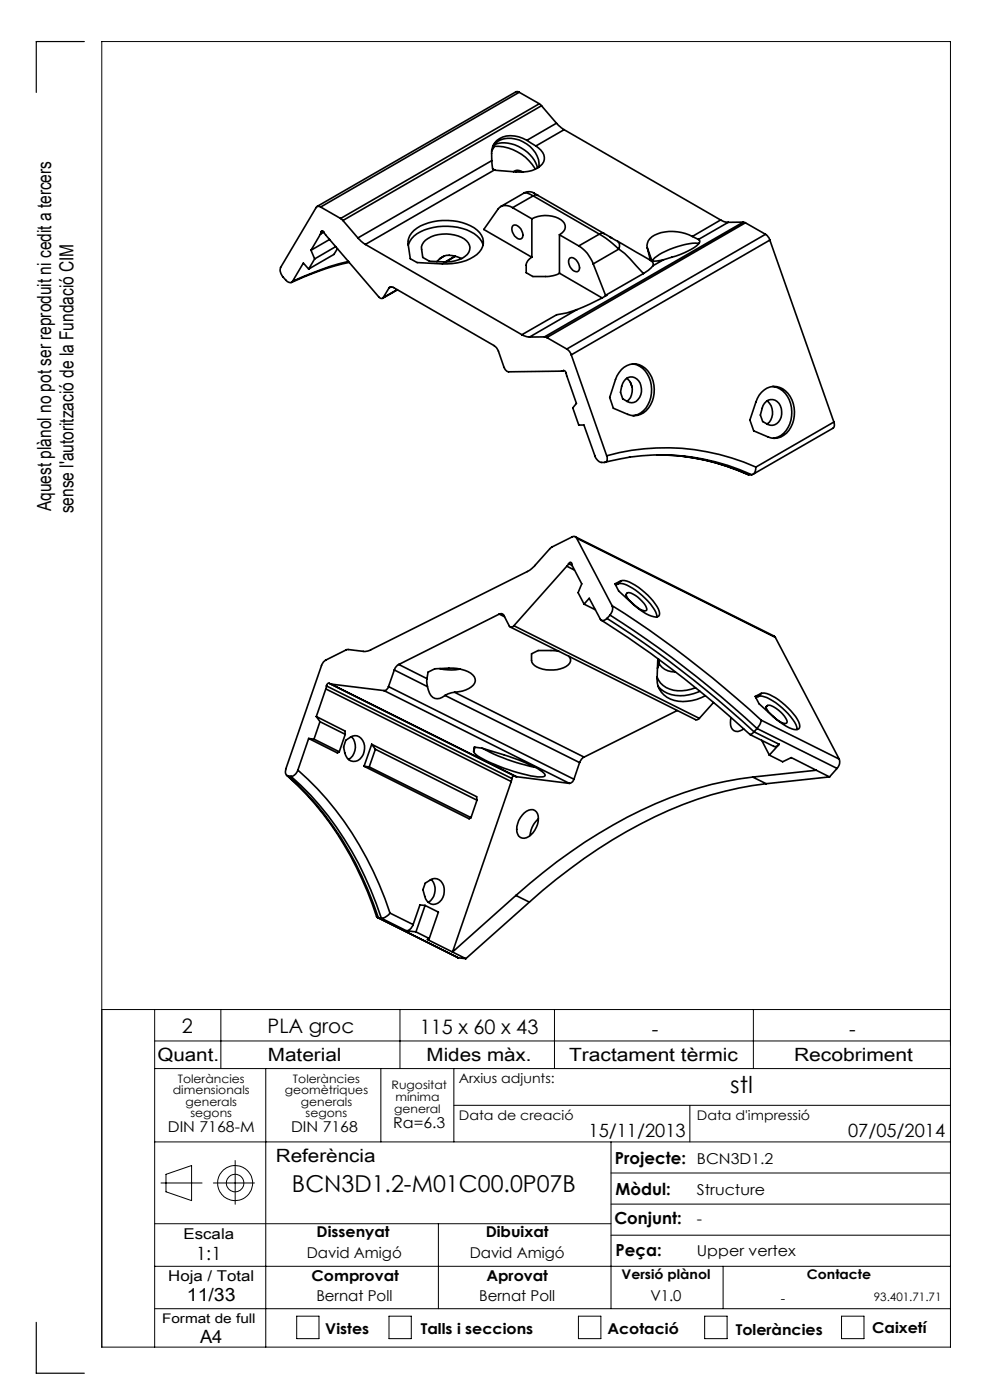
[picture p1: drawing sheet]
<svg xmlns="http://www.w3.org/2000/svg" width="210mm" height="297mm" viewBox="0 0 210 297" stroke-linecap="round" stroke-linejoin="round" font-family="sans-serif">
<g fill="none" stroke="#000" stroke-width=".21">
<path d="M21.6 214.2h180M32.8 214.2v71.6M46.8 214.2v12.5M84.8 214.2v12.5M117.6 214.2v12.5M159.8 214.2v12.5M32.8 220.8h168.8M32.8 226.7h168.8M56.4 226.7v59.1M80.8 226.7v15.5M96.3 226.7v15.5M96.3 234.5h105.3"/>
<path d="M146.3 234.5v7.7M32.8 259.6h96.8M32.8 242.2h168.8M34.1 251h8.8M35.2 249.1l5.4-1.8v7.4l-5.4-1.9zM45.3 251h8.7M49.9 246.2v9.3M93 259.6v18M129.6 242.2v35.4M129.6 255.4h72M129.6 248.8h72M32.8 277.6h168.8"/>
<path d="M32.8 268.6h168.8M62.9 279.2h4.8v4.8h-4.8zM82.5 279.2h4.7v4.8h-4.7zM122.7 279.2h4.8v4.8h-4.8zM129.6 262h72M149.5 279.2h4.7v4.8h-4.7zM153.4 268.6v9M178.5 279.2h4.8v4.8h-4.8zM21.6 285.8h180v-277h-180v277"/>
<circle cx="49.9" cy="251" r="3.7"/>
<circle cx="49.9" cy="251" r="1.86"/>
</g>
<path d="M17.9 8.8h-10.2v10.8M7.7 280.5v10.8h10.2" fill="none" stroke="#000" stroke-width=".25"/>
<g fill="none" stroke="#000" stroke-width=".35">
<path d="M110.1 19.6l-.2-.2-.5 .1-42.2 24.3M110.1 19.6l-42.1 24.3M110.1 19.6l4.3 2.4M104.3 34.1l.2 1.7 .4 .3M104.3 34.1l-28.4 16.4M104.5 31a9.9 9.9 0 0 1 9.1 4.9M104.6 30.9a5.2 5.2 0 0 1 7.1-.4 5.3 5.3 0 0 1 2.6 5M104.6 30.9a5.3 5.3 0 0 1 5.3 .1 7 7 0 0 1 4.1 4.7M104.9 36.1l-27.4 15.8M104.9 31l-.6 1.1M108.9 36.4a1.56 1.56 0 0 1 2 .1M111.8 29.8a5.5 5.5 0 0 0-6.5 0 3.5 3.5 0 0 0-1 2.7v1.6"/>
<path d="M111.8 29.8l1.9 1.2M113.7 31a2.89 2.89 0 0 1 1.6 3.3 5.3 5.3 0 0 1-5 2.2l-5.4-.4M114.4 22l.5 .4M114.4 22l-42.2 24.4M114.9 22.4l-42.2 24.4M114.9 22.4l3.1 3.7M118 26.1l1.7 1.4M118 26.1l-6.2 3.7M119.7 27.5l-6 3.5M119.7 27.5l33.2 19.2M65.5 57.1l-1.2-1.3-2.2 3.9M66 53.1l.7 1.8"/>
<path d="M66.7 54.9l-1.2 2.2M68 49.7l-2 3.4M68 43.9a.66 .66 0 0 0-.9 .1l-7.6 12.8a2.98 2.98 0 0 0 2.1 3.2l.5-.3M68 43.9l4.2 2.5M68.1 49.2a.39 .39 0 0 1 .5-.1 .39 .39 0 0 1 .2 .4l11.5 13.5a.58 .58 0 0 0 1 .1M68.1 49.2l-.1 .5M68.4 49l-.3 .2M68.7 49.2l-.7 .5M69.9 50.8l-3.9 2.3M71.2 52.3l-4.5 2.6M71.6 52.7l-.8 1.3-5.3 3.1M72.2 46.4l.5 .4"/>
<path d="M72.7 46.8l3.2 3.7M73.9 55.5l-.4 .1a63.8 63.8 0 0 0-11.4 4.1M74.1 55.7a52.6 52.6 0 0 0-12.3 4.2M75.9 50.5l1.6 1.4M77.5 51.9l33.2 19.1M87.8 48.9a11.8 11.8 0 0 1 12-1 3.7 3.7 0 0 1 2.6 4.4 6.8 6.8 0 0 1-5.4 3.5l-3.2 .2-5.3-.3-1.5-.8-.4-3.1a3.3 3.3 0 0 1 1.2-2.9zM90.2 51a7.5 7.5 0 0 1 8.8 .1 1.99 1.99 0 0 1-.4 3.3 7.2 7.2 0 0 1-4.5 1.2l-3-.2-1.4-.8-.3-1.7a2.11 2.11 0 0 1 .8-1.9zM93.3 54.9l-.7 .6M94.2 54.3l-.9 .6M96.5 54.4l-2.1 1.2M96.6 54.4l-2.1 1.2M97.9 54.9l-.2-.2a3.9 3.9 0 0 0-4.4 .2"/>
<path d="M102.5 52a5.7 5.7 0 0 0-4.4-3.5 12 12 0 0 0-10.3 1.6 4 4 0 0 0-1.2 1.9M108.7 44.1a2.21 2.21 0 0 0-3 .2l-3.1 4.4 10.2 5.9M108.7 44.1l4.1 2.3M108.9 47.8a1.78 1.78 0 0 1 2 1.7 .83 .83 0 0 1-.3 1.1 .83 .83 0 0 1-1.1-.2l-.4-.3a1.7 1.7 0 0 1-.2-2.3zM111.2 40.9a2.05 2.05 0 0 1 2.1 .1M111.2 40.9l.8 .1 1.1 .6M111.2 40.9l-5 2.9M112.8 54.6a2.1 2.1 0 0 0-1.2 1.7v1.6l1.4 .8h2.7a5.7 5.7 0 0 0 3-.7M112.8 46.4a6.2 6.2 0 0 1 6.6 .6 1.69 1.69 0 0 1-.7 2.8M112.8 46.4v8.2M113.1 41.6l-4.4 2.5M113.1 41.6l14 8.1"/>
<path d="M113.3 41l-.1-.1 .1 .1M113.3 41h.1M113.3 41l.8 .4M114.1 41.4l-.5-.1-.5 .3M114.1 41.4l14.1 8.2M118.7 58l9 5.2M118.7 49.8v8.2M118.7 49.8l4.1 2.4M120.9 54.7a1.56 1.56 0 0 1 1.8 1.2 1.26 1.26 0 0 1-.2 1.7 1.98 1.98 0 0 1-1.6-2.9zM122.8 52.2a7.2 7.2 0 0 1 3 3.8M125.8 56l2.6 6.6M127.1 49.7l2.1 1.3 2.1 1.8"/>
<path d="M127.1 49.7l-4.3 2.5M128.2 49.6l-.5-.1-.6 .2M128.2 49.6l1.3 .7M129.5 50.3l1.6 .9M129.5 50.3l.2 .1M131.1 51.2a1.35 1.35 0 0 1 .2 1.6M131.1 51.2l6.9 4M131.3 52.8a31 31 0 0 1 5.2 5.2M131.3 52.8l-5.5 3.2M136.5 58l-8.1 4.6M137.3 52.6l.6 2.5 .2 .1M137.3 52.6l1 2.7"/>
<path d="M138 55.2l.6 .7-.1 .5M138.1 55.2h-.1M138.5 56.4l-1 1-1 .6M140.8 55.1l-2.3 .3-.4-.2M140.8 55.1l-2.3 1.3M146.9 50.2a8.9 8.9 0 0 0-8.6 0 2.24 2.24 0 0 0-1 2.4M146.9 50.2l1.3 .6M148.2 50.8l.2 .2a.98 .98 0 0 1-.6 1.1 19.9 19.9 0 0 1-7 3M148.3 51.6a15.4 15.4 0 0 0-9.7 3.4l-.2 .3M152.9 46.7l.8 .4 .8 .1M152.9 46.7l-6 3.5M154.5 47.2l-6.3 3.6"/>
<path d="M157.7 47.1l.4 .2M157.7 47.1l-42.2 24.4M157.7 47.1l-3.2 .1M158.1 47.3l4.3 2.4M158.1 47.3l-42.1 24.3M162.4 49.7l.7 .7 .2 .5M162.4 49.7l-42.2 24.3M163.3 50.9l13.6 38.6M163.3 50.9l-42.1 24.4M82.5 61.1a.66 .66 0 0 1 1-.1l21.3 12.3 .9 1 1.2 3.7a1.4 1.4 0 0 0 1 .9l11.6-.3M82.5 61.1l-1.2 2M83 60.9l-.5 .2"/>
<path d="M84.2 61.5l-2.9 1.6M84.3 61.5l-3.1 1.8M110.7 71l1.6 .5M115.5 71.5l.5 .1M115.5 71.5h-3.2M116 71.6l4.2 2.4M119.5 78.6a1.04 1.04 0 0 1 .7 1.2l2.1 5.8-.8 .9 1.3 3.7h1.1l2.3 6.5a1.64 1.64 0 0 0 2.5 1.1v-1.1M119.5 78.6v.1M120.2 74l.6 .5 .4 .8M121.2 75.3l7.5 21.4M122.4 65.7l-2.2 .7-2.1 .4-7.4 4.2M122.4 65.7l-10.1 5.8"/>
<path d="M128.4 62.6h.3l-3.6 1.9-2.7 1.2M131.8 78.4a3.7 3.7 0 0 1 6.1 .9 6.4 6.4 0 0 1-1.4 8.3 3.5 3.5 0 0 1-3.3 .3l-3.1-1.3-.8-2.3 1.6-4.6zM134.2 77.2a5 5 0 0 1 4 5.4 5.1 5.1 0 0 1-3.9 5.6M128.7 96.7a46.5 46.5 0 0 1 31.6 2.4M132.7 80.4a2.01 2.01 0 0 1 3.3 1.5 2.67 2.67 0 0 1-2 3.5h-.5l-1.4-.8-.5-1.4a4.2 4.2 0 0 1 1.1-2.8zM132.9 80.3a3.2 3.2 0 0 1 .1 4.9M133.5 97a46.6 46.6 0 0 1 26 3.7M133.6 97l-5.2 1.1M133.7 81.1l.4 1M139.4 96.5a45.2 45.2 0 0 1 19.4 4.2M144.8 96.8a48.6 48.6 0 0 1 14 3.9M160.3 99.1a1.51 1.51 0 0 1-.8 1.6"/>
<path d="M161.5 83.2a3.7 3.7 0 0 1 6.1 .9 6.4 6.4 0 0 1-1.4 8.3 3.3 3.3 0 0 1-3.3 .3l-3-1.3-.8-2.3 1.6-4.6zM162.2 85.5a1.98 1.98 0 0 1 2.2-.6 1.98 1.98 0 0 1 1.3 1.8 2.72 2.72 0 0 1-1.9 3.5l-1-.2-1-.6-.5-1.4 .6-2zM162.7 85.1a3.2 3.2 0 0 1 0 4.9M163.9 82a5.1 5.1 0 0 1 4.1 5.4 5.1 5.1 0 0 1-4 5.6M176.9 89.5l.1 .8-.3 .5-17 9.8M176.9 89.5l-16.6 9.6M120.6 119.6a.38 .38 0 0 1 .5-.3 .38 .38 0 0 1 .2 .5l2.1 4.1-.8 1.8 1.3 2.5M120.6 119.6l-.4 .5M120.6 119.6l.8 .3M122 113.9l42.2 21 .3 .3M122.3 114.2a.62 .62 0 0 0-.9-.3l-4.4 2.2-3.7 4.1-1 .8-33.7 16.9-1.4 .3-3.6-.4-4.6 2.3-.7 .9-7.7 22.3a.97 .97 0 0 0 .5 1.3M122.3 114.2l7.5 14.3"/>
<path d="M122.3 114.2l42.2 21M158.8 100.7h.7M105.9 130.3a.68 .68 0 0 1 1 .2l1.2 2.4a.57 .57 0 0 0 .9-.2M105.9 130.3l-21.3 10.7M105.9 130.3l1.1 .5M108.3 133l39.3 19.7h.3l.4-.3M109 132.7l39.3 19.7M118.6 138.2l-1.7-.2h-2.7l-1.5 .7v1.4a2.58 2.58 0 0 0 2.4 1.9 6.1 6.1 0 0 0 5.7-1.3 1.12 1.12 0 0 0-.1-1.5M120.2 120.1l-11.2 12.6M120.2 120.1l1.6 .8M123.9 128.2l1.1-1.3 2.4 4.6a.92 .92 0 0 0 1.4-.3M123.9 128.2l2.4 1.2"/>
<path d="M127.6 131.6a221.6 221.6 0 0 1 31.4 24.2M128.8 131.2a222 222 0 0 1 31.1 24.1M129.4 130.5a222 222 0 0 1 31.2 24M129.4 130.5l-.6 .7M129.8 128.5a221.3 221.3 0 0 1 31.7 24.3M129.8 128.5a1.81 1.81 0 0 1-.4 2M130.5 123.9a2.79 2.79 0 0 1 3.6-.1 13.2 13.2 0 0 1 5.7 5.9 .82 .82 0 0 1-.1 1 .82 .82 0 0 1-1 .1l-1.1-.3-1.3-.8a33.3 33.3 0 0 1-5.1-4.3zM131.1 123.9a3.8 3.8 0 0 1 3.1 .9 12.9 12.9 0 0 1 5.1 5.5v.6M131.1 123.9l-.5 .2M131.7 123.2l-.6 .7M133 125.8a2.38 2.38 0 0 1 2.3 .9l1.6 1.7a.83 .83 0 0 1 .2 1.1l-.3 .1a6.9 6.9 0 0 1-4-3.5zM139.7 139.8l-.2 .2-.1 4a4.9 4.9 0 0 0 5.5 4.8 10.1 10.1 0 0 0 4.7-1.2"/>
<path d="M139.8 139.9v.6M164.5 135.2l13.5 25.8M65.5 156.7l1.1 .1M65.5 156.7l-2.3 6.7M65.5 156.7l6.1 3 .4-.2M66.6 156.8l5.4 2.7M67.1 152l.8 1.1M67.1 152l6.1 3.1v.7M67.9 153.1l-1.3 3.7M67.9 153.1l5.3 2.7M69.1 146.2l-2 5.8M69.1 146.2l39.3 19.6"/>
<path d="M69.3 145.5l-.2 .7M69.3 145.5l39.3 19.7M70 145.1l39.6 19.7M70.2 145.1a.57 .57 0 0 0-.6-.1 .57 .57 0 0 0-.3 .5M70.2 145.1l11.3 1.4M70.2 145.1l39.4 19.7M73.2 155.8l-1.2 3.7M73.3 157.1a2.42 2.42 0 0 1 2.9-.8 3 3 0 0 1-.8 5.2 1.96 1.96 0 0 1-2.3-1.8l-.2-1.2zM74.5 156.3a3.2 3.2 0 0 1-.6 4.8M78.8 157.9l22.3 11.1 .1 .8M78.8 157.9l-1.6 4.7M78.8 157.9l.8 1.1"/>
<path d="M79.6 159l21.6 10.8M79.6 159l-1.3 3.7M81.5 146.5l39.3 19.7M82.4 145.7a1.03 1.03 0 0 1-.9 .8M82.4 145.7l39.3 19.6M83.6 142.1l-1.2 3.6M83.6 142.1l7.1 3.6M84.6 141l-.6 .4-.4 .7M84.6 141l6 3M90.6 144l.2-1.4 1.4-.7a14.6 14.6 0 0 1 6.4 .3 2.61 2.61 0 0 1 2.2 2.3 3.4 3.4 0 0 1-2.7 2.1l-1.7 .3M90.6 144l.1 1.7M90.7 145.7a3.2 3.2 0 0 0 1.6 2.5 2.29 2.29 0 0 0 2.1-.7"/>
<path d="M93.3 141.8l2.5 .3 1.8-.1M94.4 147.5l28.5 14.3M96.4 146.9l-1.4 .3-.6 .3M96.4 146.9l27.5 13.7M100.6 158.5l1.6 .2 4.8 1.5a28.1 28.1 0 0 1 8.4 3.8l.2 .5a.87 .87 0 0 1-1 .3 34.7 34.7 0 0 1-13.6-4.7l-.5-.5zM100.8 158.5l-.3 .9M102.4 158.8a38.2 38.2 0 0 0 11.1 4M139.4 143.6a4.8 4.8 0 0 0 5.3 2.9l2.8-.6M139.6 145.6a6.8 6.8 0 0 0 7.6 1.5l1.2-.5M139.8 140.5v.1a3.4 3.4 0 0 0 3.5 2M139.8 140.5l-.3 1.3M143.7 150.7l-19.8 9.9"/>
<path d="M151.3 149l-3 3.4M155.1 152.3l-.1 .4a1.82 1.82 0 0 0 1.5 2.5l1.2-.6M159.9 155.3a.9 .9 0 0 1-.8 .5l5.2 2.6h.3l.7-.5M159.9 155.3l5.4 2.6M160.2 147.7a2.79 2.79 0 0 1 3.6 0 13.7 13.7 0 0 1 5.8 5.9 .84 .84 0 0 1-.1 1 .84 .84 0 0 1-1 .2l-1.1-.4-1.3-.8a29.7 29.7 0 0 1-5.1-4.3zM160.6 154.5l-.7 .8M160.6 154.5l17 8.5M160.9 147.7a4.2 4.2 0 0 1 3 1 12.8 12.8 0 0 1 5.1 5.5l.1 .6M160.9 147.7l-.6 .3M161.5 152.8l-.4 1-.5 .7M161.5 152.8l16.5 8.2M161.5 147.1l-.6 .6"/>
<path d="M161.6 157.1l1.6 3.1M162.4 150a1.08 1.08 0 0 1 1.7 0 6.2 6.2 0 0 1 2.9 3l-.1 .3a.75 .75 0 0 1-1 0l-1-.6a8.5 8.5 0 0 1-2.5-2.7zM162.8 149.7l-.3 .4M165.3 157.9l-2.1 2.3M60.8 164.5a66.6 66.6 0 0 1 19.1 29.9l.4 .3M61.1 164.6a66.9 66.9 0 0 1 19.2 30.1M61.1 164.6l.6 .1M61.7 164.7a67.7 67.7 0 0 1 19.2 30.1M63.2 163.4a1.84 1.84 0 0 1-1.5 1.3M63.2 163.4a68.5 68.5 0 0 1 19.5 30.3M77.2 162.6l22.3 11.1 .4-.2M77.2 162.6l1.1 .1"/>
<path d="M78.3 162.7l21.6 10.8M101.2 169.8l-1.3 3.7M108.4 165.8l-12.4 36.2M108.6 165.2l-.2 .6M109.1 164.6l-.4 .2-.1 .4M109.6 164.8l11.2 1.4M111.2 172.5a1.67 1.67 0 0 1 2.8 .1 4.4 4.4 0 0 1-2.8 5.2 1.57 1.57 0 0 1-1.6-1.9 4.8 4.8 0 0 1 1.6-3.4zM114.2 173.7l-.2 .2a5.2 5.2 0 0 0-1.6 3.4M121.7 165.3a1.25 1.25 0 0 1-.9 .9M122.9 161.8l-1.2 3.5M123.9 160.6l-.6 .5-.4 .7M159.7 164.8a78.5 78.5 0 0 0-32.6 12 117.9 117.9 0 0 0-17.7 13.2"/>
<path d="M159.7 164.8l2.8 1.5M162.5 166.3a76.8 76.8 0 0 0-29.6 10.1 118.2 118.2 0 0 0-20.6 15M163.2 160.2l2.8 1.4 1.9-.9 5.2 2.7M173.1 163.4l2.9 1.4M173.1 163.4l-13.4 1.4M176 164.8l-13.5 1.5M177.6 163l-1.6 1.8M178 161a1.9 1.9 0 0 1-.4 2M80.1 194.7l17.1 8.5M80.3 194.7l.6 .1M80.3 194.7l16.9 8.5M80.9 194.8l5.3 2.6"/>
<path d="M82.7 193.7l-.3 .4a2.35 2.35 0 0 1-1.5 .7M82.7 193.7l4.9 2.4M86.2 197.4l2 .3M87.6 196.1a1.66 1.66 0 0 1-1.4 1.3M88.2 197.7l2.9 1.4M90.2 192.1l-1.1-.1-1.5 4.1M90.2 192.1l-2 5.6M90.2 192.1l2.8 1.4-1.9 5.6M90.2 187.4a2.62 2.62 0 0 1 2.5-1 3 3 0 0 1 .2 5.2 1.87 1.87 0 0 1-2.8-1.5l-.4-1.4zM91.1 199.1l-.4 .2 5.3 2.7M91.4 186.6a3.2 3.2 0 0 1-.6 4.8M109.4 190l-13.4 12"/>
<path d="M109.4 190l2.9 1.4M112.3 191.4l-13.5 12M96 202l2.8 1.4M97.2 203.2l1.6 .2"/>
</g>
<g font-size="4.9">
<text x="154.9" y="231.8">stl</text>
<text x="61.9" y="253">BCN3D1.2-M01C00.0P07B</text>
</g>
<g font-size="4.2">
<text x="38.6" y="219">2</text>
<text x="56.8" y="219.2">PLA groc</text>
<text x="89" y="219.4">115 x 60 x 43</text>
<text x="138.3" y="219.7">-</text>
<text x="180.1" y="219.7">-</text>
</g>
<g font-size="4.1">
<text x="10.9" y="108.4" transform="rotate(-90 10.9 108.4)">Aquest plànol no pot ser reproduit ni cedit a tercers</text>
<text x="15.6" y="108.9" transform="rotate(-90 15.6 108.9)">sense l'autorització de la Fundació CIM</text>
</g>
<g font-size="3.9">
<text x="33.4" y="225">Quant.</text>
<text x="56.8" y="225">Material</text>
<text x="90.5" y="225">Mides màx.</text>
<text x="120.7" y="225">Tractament tèrmic</text>
<text x="168.4" y="225">Recobriment</text>
<text x="124.8" y="241.3">15/11/2013</text>
<text x="179.9" y="241.3">07/05/2014</text>
<text x="58.5" y="246.5">Referència</text>
<text x="41.6" y="267.2">1:1</text>
<text x="39.7" y="276.1">11/33</text>
<text x="42.4" y="284.9">A4</text>
</g>
<g font-size="3.5">
<text x="130.5" y="246.8">Projecte:</text>
<text x="130.6" y="253.4">Mòdul:</text>
<text x="130.3" y="259.8">Conjunt:</text>
<text x="130.6" y="266.4">Peça:</text>
</g>
<g font-size="3.2">
<text x="83.4" y="239.3">Ra=6.3</text>
<text x="35.6" y="240.1">DIN 7168-M</text>
<text x="61.7" y="240.1">DIN 7168</text>
<text x="147.8" y="246.8">BCN3D1.2</text>
<text x="147.8" y="253.4">Structure</text>
<text x="38.9" y="262.9">Escala</text>
<text x="67.2" y="262.5">Dissenyat</text>
<text x="103" y="262.5">Dibuixat</text>
<text x="147.8" y="259.8">-</text>
<text x="65.1" y="266.8">David Amigó</text>
<text x="99.6" y="266.8">David Amigó</text>
<text x="147.8" y="266.4">Upper vertex</text>
<text x="35.7" y="271.7">Hoja / Total</text>
<text x="66.1" y="271.7">Comprovat</text>
<text x="103.2" y="271.7">Aprovat</text>
<text x="67.1" y="276.1">Bernat Poll</text>
<text x="101.6" y="276.1">Bernat Poll</text>
<text x="138" y="276.1">V1.0</text>
<text x="69" y="283.1">Vistes</text>
<text x="89.3" y="283.1">Talls i seccions</text>
<text x="128.8" y="283.1">Acotació</text>
<text x="156.1" y="283.2">Toleràncies</text>
<text x="185" y="282.8">Caixetí</text>
</g>
<g font-size="2.8">
<text x="97.3" y="229.6">Arxius adjunts:</text>
<text x="97.3" y="237.7">Data de creació</text>
<text x="147.8" y="237.7">Data d'impressió</text>
<text x="131.8" y="271.4">Versió plànol</text>
<text x="171.2" y="271.4">Contacte</text>
<text x="34.4" y="280.7">Format de full</text>
<text x="165.6" y="276.3">-</text>
</g>
<g font-size="2.5">
<text x="36.7" y="232.1">dimensionals</text>
<text x="37.7" y="229.6">Toleràncies</text>
<text x="60.4" y="232.1">geomètriques</text>
<text x="62.1" y="229.6">Toleràncies</text>
<text x="83.1" y="231">Rugositat</text>
<text x="83.9" y="233.5">mínima</text>
<text x="39.4" y="234.6">generals</text>
<text x="40.4" y="237.1">segons</text>
<text x="63.8" y="234.6">generals</text>
<text x="64.8" y="237.1">segons</text>
<text x="83.6" y="236.2">general</text>
<text x="185.4" y="276.1">93.401.71.71</text>
</g>
</svg>
